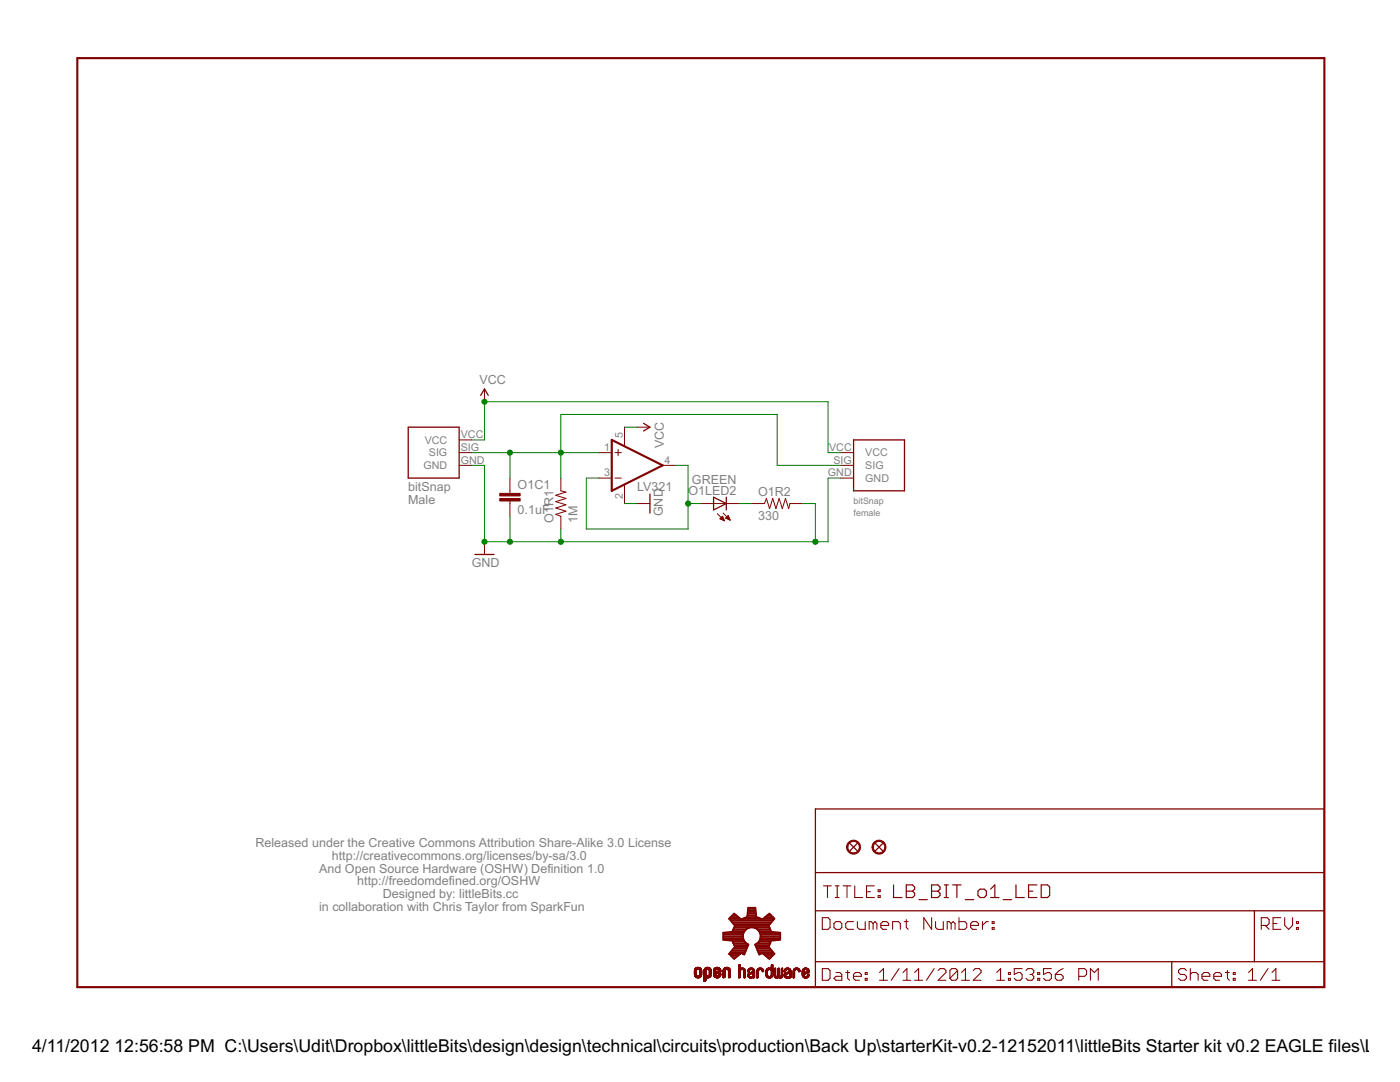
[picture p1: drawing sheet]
<svg xmlns="http://www.w3.org/2000/svg" width="279mm" height="216mm" viewBox="0 0 279 216" stroke-linecap="round" stroke-linejoin="round" font-family="sans-serif">
<g fill="none" stroke="#800000" stroke-width=".2">
<path d="M96.7 77.6v2.6M91.6 87.8h2.5M91.6 90.3h2.5M91.6 92.9h2.5M101.8 95.4v3M101.8 100v3M111.9 95.4v2.5l1 .3-2 .6 2 .7-2 .6 2 .6-2 .7 2 .6-2 .6 1 .4v2.6M119.5 90.3h2.6M119.5 95.4h2.6M122.7 90.3h1.3M122.7 95.4h1.3M123.4 89.7v1.3"/>
<path d="M124.6 85.2v3.8M124.6 96.8v3.7M127.2 85.2h2.5M132.2 92.9h2.6M167.8 90.3h2.5M167.8 92.9h2.5M167.8 95.4h2.5M96.7 108.1v2.5M127.2 100.5h2.5M139.9 100.5h7.6M143.2 102.5l1.4 1.4M143.7 103.5l.5-.5 .4 .9z"/>
<path d="M143.7 103.5h.7M143.8 103.4h.5M143.9 103.6h.5M144 103.3h.3M144.1 103.1h.2M144.2 103.7h.3M144.3 102.4l1.4 1.4M144.5 103.9h.1M144.8 103.4l.9 .4M144.8 103.4h.7M145 103.3h.5M145.1 103.5h.5"/>
<path d="M145.1 103.1h.3M145.2 103h.2M145.3 103.6h.3M145.3 102.9l-.5 .5M145.3 102.9l.4 .9M145.3 102.9h.1M145.6 103.7h.1M150 100.5h2.6l.4-1 .6 2 .6-2 .7 2 .6-2 .6 2 .7-2 .6 2 .2-1h2.6M138.6 194.5h.4M138.6 194.4h.4M138.6 194.3h.4M138.6 194.2h.4"/>
<path d="M138.6 194.1h.4M138.6 194h.4M138.6 193.9h.4M138.6 193.8h.4M138.6 193.7h.4M138.6 194.6h.5M138.6 194.6h.4M138.6 193.6h.4M138.6 193.5h.4M138.6 194.7h1.4M138.6 194.7h.5M138.6 193.4h1.4"/>
<path d="M138.7 194.8h1.2M138.7 194.8h1.3M138.7 193.3l1.3 .1M138.7 194.9h1.2M138.7 193.3h1.2M138.8 194.9h1M138.8 193.2h1M138.8 195h1M138.9 195h.8M138.9 193.1h.8M139 195.1h.7M139 193.6h-.4"/>
<path d="M139.1 195.1h.4M139.1 193h.4M139.1 193.5h-.5M139.2 193.4h-.6M139.4 193.4h.6M139.5 193.5h.5M139.5 194.6h.5M139.6 194.6h.4M139.6 193.5h.4M139.6 193.6h.4M139.6 194.5h.4M139.6 194.4h.4"/>
<path d="M139.6 194.3h.4M139.6 194.2h.4M139.6 194.1h.4M139.6 194h.4M139.6 193.9h.4M139.6 193.8h.4M139.6 193.7h.4M140 194.7h-.5M140 194.5h-.4M140.5 195.8h.2M140.5 195.7h.4M140.5 195.6h.4"/>
<path d="M140.5 195.5h.4M140.5 195.4h.4M140.5 195.3h.4M140.5 195.2h.4M140.5 194.8h1.3M140.5 194.7l1.4 .1M140.5 194.7h.6M140.5 194.6h.5M140.5 194.6h.4M140.5 194.5h.4M140.5 194.4h.4M140.5 194.3h.4"/>
<path d="M140.5 194.2h.4M140.5 194.1h.4M140.5 194h.4M140.5 193.9h.4M140.5 193.8h.4M140.5 193.7h.4M140.5 193.6h.4M140.6 193.4h1.3M140.6 193.4h1.2M140.6 193.3h1.2M140.7 193.3h1.1M140.7 193.2h1"/>
<path d="M140.8 193.1h.8M140.9 195.7h-.4M140.9 195.1h-.4M140.9 193.6h-.4M141 193.5h-.5M141 195.1h.4M141 193h.4M141.1 193.5h-.6M141.1 193.4h-.6M141.3 193.4h.6M141.4 194.7h.5M141.4 193.5h.5"/>
<path d="M141.5 194.6h.4M141.5 193.5h.4M141.5 193.6h.4M141.5 194.5h.4M141.6 195.1h-1.1M141.6 194.5h.3M141.6 194.4h.3M141.6 194.3h.3M141.6 194.2h.3M141.6 194.1h.3M141.6 194h.3M141.6 193.9h.3"/>
<path d="M141.6 193.8h.3M141.6 193.7h.3M141.6 195l-1.1 .1M141.7 195h-1.2M141.8 194.9h-1.3M141.9 194.8h-1.4M141.9 194.6h-.4M142.4 194.6h.5M142.4 194.5h.4M142.4 193.9h.4M142.4 193.8h.4M142.4 193.7h.4"/>
<path d="M142.4 193.6h.4M142.4 194.7h.6M142.5 194.7h1.3M142.5 193.4h1.3M142.5 194.8h1.2M142.5 194.9h1.2M142.5 193.3h1.2M142.6 193.3h1.1M142.6 194.9h1.1M142.6 195h1M142.6 193.2h1M142.7 195h.9"/>
<path d="M142.7 193.1h.9M142.7 193.1h.8M142.8 195.1h.7M142.8 193.7h-.4M142.9 194.4h-.5M142.9 193.5h-.5M142.9 195.1h.4M142.9 193h.4M143 193.5h-.6M143 193.9h.8M143 193.4h-.5M143.1 194.3l-.7 .1"/>
<path d="M143.1 193.8h.7M143.1 194.3h-.7M143.2 193.8h.6M143.2 193.4h.6M143.3 194.2h-.9M143.3 194.7h.5M143.3 193.5h.5M143.4 194.6h.4M143.4 193.7h.4M143.4 193.5h.4M143.4 194.2h-1M143.4 193.6h.4"/>
<path d="M143.4 194.5h.4M143.5 194.4h.3M143.5 194.1h-1.1M143.6 194.1h-1.2M143.6 194.3h.2M143.7 194.2h.1M143.7 194l-1.3 .1M143.8 194h-1.4M143.8 193.9l-.9 .1M144.3 194.9h.4M144.3 194.8h.4M144.3 194.7h.4"/>
<path d="M144.3 194.6h.4M144.3 194.5h.4M144.3 194.4h.4M144.3 194.3h.4M144.3 194.2h.4M144.3 194.1h.4M144.3 194h.4M144.3 193.9h.4M144.3 193.8h.4M144.3 193.7h.4M144.3 195.1h.2M144.4 195.1h.1"/>
<path d="M144.4 193.4h1.3M144.4 193.3l1.3 .1M144.4 193.3h1.2M144.5 193.3h1.1M144.5 193.2h1M144.6 193.1h.9M144.7 193.1h.7M144.7 195l-.4 .1M144.7 195h-.4M144.7 193.6h-.4M144.8 193.6h-.5M144.8 193.5h-.5"/>
<path d="M144.8 193h.4M144.9 193.5h-.5M144.9 193.4h-.5M145.2 193.4h.5M145.2 193.5h.5M145.3 193.5h.5M145.3 193.6h.5M145.4 195h.4M145.4 194.9h.4M145.4 194.8h.4M145.4 194.7h.4M145.4 194.6h.4"/>
<path d="M145.4 194.5h.4M145.4 194.4h.4M145.4 194.3h.4M145.4 194.2h.4M145.4 194.1h.4M145.4 194h.4M145.4 193.9h.4M145.4 193.8h.4M145.4 193.7h.4M145.4 193.6h.4M145.4 195.1h.1M145.6 195.1h-.2"/>
<path d="M145.8 195l-.4 .1M147.4 194.9h.3M147.4 194.8h.3M147.4 194.7h.3M147.4 194.6h.3M147.4 194.5h.3M147.4 194.4h.3M147.4 194.3h.3M147.4 194.2h.3M147.4 194.1h.3M147.4 194h.3M147.4 193.9h.3"/>
<path d="M147.4 193.8h.3M147.4 193.7h.3M147.4 193.6h.4M147.4 193.4h1.2M147.4 193.3l1.2 .1M147.4 193.3h1.1M147.4 193.2l1.1 .1M147.4 193.2h.3M147.4 193.1h.3M147.4 193h.3M147.4 192.9h.3M147.4 192.8h.3"/>
<path d="M147.4 192.7h.3M147.4 192.6h.3M147.5 192.6h.2M147.5 192.5h.2M147.6 195.1h-.2M147.7 195.1h-.3M147.7 195l-.3 .1M147.7 195h-.3M147.8 193.6l-.4 .1M147.8 193.2h.6M147.9 193.5h-.5M148 193.5h-.6"/>
<path d="M148.1 193.1h.1M148.2 193.5h.5M148.4 193.5h.3M148.4 193.6h.3M148.4 193.6h.4M148.5 193.7h.3M148.5 195h.3M148.5 194.9h.3M148.5 194.8h.3M148.5 194.7h.3M148.5 194.6h.3M148.5 194.5h.3"/>
<path d="M148.5 194.4h.3M148.5 194.3h.3M148.5 194.2h.3M148.5 194.1h.3M148.5 194h.3M148.5 193.9h.3M148.5 193.8h.3M148.5 195.2h.1M148.7 195.1h-.2M148.7 193.4h-1.3M148.8 195h-.3M149.2 194.8h.4"/>
<path d="M149.2 194.7l.4 .1M149.2 194.7h.3M149.2 194.6h.3M149.2 194.5h.4M149.2 193.9h.2M149.2 193.8h.3M149.2 193.7h.3M149.3 194.9h.8M149.3 194.8h.3M149.3 193.6h.3M149.4 195h.7M149.4 193.4h1.1"/>
<path d="M149.4 193.4h1M149.5 195.1h.6M149.5 193.9h-.3M149.5 193.3h.8M149.5 193.8h-.3M149.5 194.6h-.3M149.6 195.1h.5M149.6 193.7h-.3M149.6 193.6l-.3 .1M149.6 194.5h-.4M149.6 194.1h1M149.6 193.2h.6"/>
<path d="M149.6 195.2h.5M149.7 194.1h.9M149.7 193.5h-.4M149.7 194.4h-.4M149.8 194.4h-.5M149.8 194.1h.8M149.8 195.2h.1M149.8 193.5h-.5M149.9 193.1h.1M149.9 194h.7M150 194.3l-.7 .1M150 193.5h.5"/>
<path d="M150 194.3h-.6M150.1 194h.5M150.2 193.9h.4M150.2 193.5h.3M150.2 194.2h-.8M150.2 193.6h.4M150.2 193.6l.4 .1M150.3 193.8h.3M150.3 194.2h.3M150.3 193.7h.3M150.3 195.1h.2M150.3 195h.3"/>
<path d="M150.3 194.9h.3M150.3 194.8h.3M150.3 194.7h.3M150.3 194.6h.3M150.3 194.5h.3M150.3 194.4h.3M150.3 194.3h.3M150.6 195.1h-.3M150.6 194.2h-1.1M151 195h.3M151 194.9h.3M151 194.8h.3"/>
<path d="M151 194.7h.3M151 194.6h.3M151 194.5h.3M151 194.4h.3M151 194.3h.3M151 194.2h.3M151 194.1h.3M151 194h.3M151 193.9h.3M151 193.8h.3M151 193.7h.4M151.1 195.2h.1"/>
<path d="M151.2 193.4h1.1M151.2 195.1h-.2M151.2 193.4h1M151.3 195.1h-.3M151.3 193.3h.9M151.3 195l-.3 .1M151.3 193.3h.8M151.4 193.8h-.4M151.4 193.6l-.3 .1M151.4 193.6h-.3M151.4 193.2h.6M151.5 193.5h-.4"/>
<path d="M151.6 193.5h-.5M151.7 193.1h.1M151.8 193.5h.5M152 193.5h.4M152 193.6h.4M152.1 193.6h.3M152.1 193.7h.3M152.1 193.8h.3M152.3 193.4h-1.1M152.4 193.9h-.3M152.4 193.8h-.3M152.8 194.5h.3"/>
<path d="M152.8 194.4h.3M152.8 194.3h.3M152.8 194.2h.3M152.8 194.1h.3M152.8 194h.3M152.8 193.9h.3M152.8 193.8h.3M152.9 194.6h.3M152.9 194.5h.2M152.9 193.8h.2M152.9 194.7l.4 .1M152.9 194.7h.3"/>
<path d="M152.9 193.6h.3M152.9 194.8h.5M152.9 194.8h.4M153 194.9h1.1M153 193.4h1.2M153.1 195h.9M153.1 193.3h1.1M153.2 195.1h.7M153.2 193.7h-.3M153.2 193.3h1M153.2 193.6h-.3M153.2 195.1h.6"/>
<path d="M153.3 193.2h.5M153.3 193.5h-.4M153.3 195.2h.5M153.4 193.5h-.5M153.5 195.2h.1M153.5 193.1h.1M153.6 193.5h.6M153.8 194.8h.4M153.8 193.5h.4M153.8 193.6h.4M153.9 193.6h.3M153.9 194.7h.3"/>
<path d="M153.9 194.6h.3M153.9 193.7h.3M153.9 193.2h.3M153.9 194.5h.3M153.9 194.4h.3M153.9 194.3h.3M153.9 194.2h.3M153.9 194.1h.3M153.9 194h.3M153.9 193.9h.3M153.9 193.8h.3M153.9 193.1h.3"/>
<path d="M153.9 193h.3M153.9 192.9h.3M153.9 192.8h.3M153.9 192.7h.3M153.9 192.6h.3M154 192.6h.2M154 192.5h.2M154.2 194.8h-.5M154.2 194.7l-.4 .1M154.2 193.4h-1.2M154.5 194.8h.4M154.5 194.7h.3"/>
<path d="M154.5 194.6h.3M154.5 194.5h.3M154.5 194.4h.3M154.5 194.3h.3M154.5 194.2h.3M154.5 194.1h.3M154.5 194h.3M154.5 193.9h.3M154.5 193.8h.3M154.5 193.7h.3M154.5 193.6h.3M154.5 193.5h.3"/>
<path d="M154.5 193.4h.3M154.5 193.3h.3M154.5 194.9h1.7M154.6 194.9h1.5M154.6 195h1.5M154.7 193.2h.1M154.7 195.1h1.3M154.7 195.1h.6M154.8 195.2h.4M155 195.2h.1M155.1 194.8h.5M155.2 194.8h.4"/>
<path d="M155.2 194.8h.3M155.2 194.7h.3M155.2 194.6h.3M155.2 194.5h.3M155.2 194.4h.3M155.2 194.3h.3M155.2 194.2h.3M155.2 194.1h.3M155.2 194h.3M155.2 193.9h.3M155.2 193.8h.3M155.2 193.7h.3"/>
<path d="M155.2 193.6h.3M155.2 193.5h.3M155.2 193.4h.3M155.2 193.3h.3M155.3 193.3h.2M155.4 193.2h.1M155.4 195.1h.6M155.5 195.2h.4M155.8 194.8h.4M155.9 194.8h.3M155.9 194.7h.3M155.9 194.6h.3"/>
<path d="M155.9 194.5h.3M155.9 194.4h.3M155.9 194.3h.3M155.9 194.2h.3M155.9 194.1h.3M155.9 194h.3M155.9 193.9h.3M155.9 193.8h.3M155.9 193.7h.3M155.9 193.6h.3M155.9 193.5h.3M155.9 193.4h.3"/>
<path d="M155.9 193.3h.3M156 193.3h.2M156.1 193.2h.1M156.5 194.8h.4M156.5 194.7l.3 .1M156.5 194.7h.3M156.5 194.6h.3M156.5 194.5h.3M156.5 193.9h.1M156.5 193.7h.3M156.5 194.9h.8M156.6 194.9h.8"/>
<path d="M156.6 195h.8M156.6 194.3h.7M156.6 193.4h1.1M156.7 195h.7M156.7 193.4h1M156.7 195.1h.7M156.7 193.9h-.2M156.7 193.3h.9M156.8 193.8h-.3M156.8 195.1h.6M156.8 193.3h.7M156.8 193.6l-.3 .1"/>
<path d="M156.9 194.1h.9M156.9 194.5h-.4M156.9 193.6h-.4M156.9 193.2h.6M156.9 195.2h.4M156.9 193.5h-.4M157 194.4h-.5M157.1 194.4h-.6M157.1 194.1h.7M157.1 193.5h-.5M157.1 193.1h.1M157.2 194h.6"/>
<path d="M157.2 194.3l-.7 .1M157.2 193.5h.6M157.3 194h.5M157.4 193.5h.4M157.4 193.9h.4M157.4 194.2h-.7M157.5 193.6h.3M157.5 193.8h.3M157.5 193.7h.3M157.6 195.1h.1M157.6 195h.2M157.6 194.9h.2"/>
<path d="M157.6 194.8h.2M157.6 194.7h.2M157.6 194.6h.2M157.6 194.5h.2M157.6 194.4h.2M157.6 194.3h.2M157.6 194.2h.2M157.6 193.8h.2M157.6 193.7h.2M157.6 195.2h.1M157.8 195.1h-.2M157.8 195h-.2"/>
<path d="M157.8 194.2h-1.1M158.3 195h.3M158.3 194.9h.3M158.3 194.8h.3M158.3 194.7h.3M158.3 194.6h.3M158.3 194.5h.3M158.3 194.4h.3M158.3 194.3h.3M158.3 194.2h.3M158.3 194.1h.3M158.3 194h.3"/>
<path d="M158.3 193.9h.3M158.3 193.8h.3M158.3 193.7h.3M158.3 193.6h.4M158.3 195.2h.1M158.5 195.1h-.2M158.5 193.4h1M158.5 193.3h.9M158.6 195.1h-.3M158.6 195l-.3 .1M158.6 193.7h-.3M158.6 193.3h.8"/>
<path d="M158.7 193.2h.6M158.7 193.6h-.4M158.7 193.5h-.4M158.9 193.5h-.5M158.9 193.1h.1M159.1 193.5h.5M159.2 193.5h.4M159.3 193.6h.3M159.3 193.6h.4M159.3 193.7h.4M159.4 193.8h.3M159.6 193.4h-1.2"/>
<path d="M159.6 193.9h-.2M159.7 193.8h-.3M160.1 194.6h.3M160.1 194.5h.3M160.1 194.1h1.1M160.1 194.1h.3M160.1 194h.3M160.1 193.9h.3M160.1 193.8h.3M160.1 193.7h.3M160.1 194.7h.4M160.1 193.6h.4"/>
<path d="M160.2 194.8h.4M160.2 194.9h1.2M160.2 193.4h1.2M160.3 194.9h1M160.3 193.4h1M160.3 195h1M160.3 195h.9M160.4 193.3h.8M160.4 195.1h.8M160.4 194.5h-.3M160.5 195.1h.6M160.5 193.6h-.4"/>
<path d="M160.5 193.2h.6M160.5 194.4h-.4M160.5 193.5h-.3M160.6 195.2h.4M160.7 194.4h-.6M160.7 193.5h-.5M160.7 193.1h.1M160.8 195.2h.1M160.8 194h.7M160.8 194.3l-.7 .1M160.9 194.3h-.8M160.9 193.5h.5"/>
<path d="M161 193.9h.5M161 194.8h.4M161 194.2h-.9M161 193.5h.4M161.1 194.8h.3M161.1 193.8h.4M161.1 193.6h.3M161.1 194.2h-1M161.1 193.6h.4M161.1 194.6h.4M161.1 193.7h.4M161.2 193.8h.3"/>
<path d="M161.2 193.7h.3M161.2 194.6h.3M161.2 194.5h.3M161.2 194.4h.3M161.3 194.1h-.8M161.4 194.4h.1M161.4 194l-.8 .1M161.5 194.7h-.4M161.5 193.9l-.6 .1"/>
</g>
<g fill="none" stroke="#800000" stroke-width=".25">
<path d="M95.9 78.9l.8-1.3 .8 1.3M81.5 85.2h10.1v10.2h-10.1zM128.4 84.5l1.3 .7-1.3 .8M129.7 98.6v3.8M142.4 99.2l2.5 1.3-2.5 1.2zM144.9 99.2v2.5M170.3 87.8h10.2v10.1h-10.2zM94.8 110.6h3.8M162.7 161.4h101.6v35.6h-101.6zM162.7 174.1h101.6M169.6 168.3l1.5 1.5M171.1 168.3l-1.5 1.5"/>
<path d="M174.7 168.3l1.5 1.5M176.2 168.3l-1.5 1.5M162.7 181.7h101.6M162.7 191.9h101.6M233.8 191.9v5.1M250.3 181.7v10.2"/>
</g>
<path d="M15.4 11.6h248.9v185.4h-248.9zM122.1 87.8l10.1 5.1-10.1 5z" fill="none" stroke="#800000" stroke-width=".42"/>
<g fill="none" stroke="#800000" stroke-width=".21">
<path d="M164.4 176.8h1.5M165.1 176.8v2.3M166.7 176.8h.8M166.7 179.1h.8M167.1 176.8v2.3M168.3 176.8h1.5M169 176.8v2.3M170.6 176.8v2.3h1.5M172.9 177.9h.8M174.5 176.8h-1.6v2.3h1.6M175.3 178.7h.4v.4h-.4zM175.3 177.5h.4v.4h-.4z"/>
<path d="M164.1 183.1h1.2l.4 .4v1.6l-.4 .3h-1.2zM164.1 193.3h1.2l.4 .4v1.5l-.4 .4h-1.2zM166.4 184.3l.4-.4h.8l.4 .4v.8l-.4 .3h-.8l-.4-.3zM166.8 194.1h.8l.4 .3v1.2h-1.2l-.4-.4 .4-.4h1.2M168.8 194.1h.8M169.2 193.7v1.5l.4 .4M170.3 194.8h1.6v-.4l-.4-.3h-.8l-.4 .3v.8l.4 .4h.8M170.3 183.9h-1.1l-.4 .4v.8l.4 .3h1.1M171.1 183.9v1.2l.4 .3h1.2v-1.5M172.7 195.2h.4v.4h-.4zM172.7 194.1h.4v.3h-.4zM174.2 184.3l-.4-.4h-.3v1.5"/>
<path d="M174.2 184.3v1.1M174.2 184.3l.4-.4 .4 .4v1.1M175.5 195.6h1.6M175.5 194.1l.8-.8v2.3M175.8 184.7h1.6v-.4l-.4-.4h-.8l-.4 .4v.8l.4 .3h.8M178.1 185.4v-1.5h1.2l.4 .4v1.1M179.4 193.3l-1.5 2.3M180.2 195.6h1.6M180.2 194.1l.8-.8v2.3M180.5 183.9h.8M180.9 183.5v1.6l.4 .3M182.5 195.6h1.6"/>
<path d="M182.5 194.1l.8-.8v2.3M185.9 183.1v2.3l-1.5-2.3v2.3M186.4 193.3l-1.5 2.3M186.7 183.9v1.2l.4 .3h1.2v-1.5M187.2 193.7l.4-.4h.8l.4 .4v.4l-1.6 1.5h1.6M189.8 184.3l-.4-.4h-.4v1.5M189.8 184.3v1.1M189.8 184.3l.4-.4 .4 .4v1.1M191.1 193.7v1.5l-.4 .4h-.8l-.3-.4M191.1 193.7l-.4-.4h-.8l-.3 .4v1.5M191.1 193.7l-1.5 1.5M191.4 183.1v2.3h1.2l.3-.3v-.8l-.3-.4h-1.2"/>
<path d="M191.9 195.6h1.6M191.9 194.1l.8-.8v2.3M193.7 184.7h1.6v-.4l-.4-.4h-.8l-.4 .4v.8l.4 .3h.8M194.2 193.7l.4-.4h.8l.4 .4v.4l-1.6 1.5h1.6M196.1 183.9v1.5M197.2 183.9h-.4l-.7 .8M198 185.1h.4v.3h-.4zM198 183.9h.4v.4h-.4zM198.9 195.6h1.6M198.9 194.1l.8-.8v2.3M201.3 195.2h.3v.4h-.3zM201.3 194.1h.3v.3h-.3z"/>
<path d="M204 193.3h-1.6v1.1l.8-.3h.4l.4 .3v.8l-.4 .4h-.8l-.4-.4M204.8 193.7l.3-.4h.8l.4 .4v.4l-.4 .3M205.5 194.4h.4M205.9 194.4l.4 .4v.4l-.4 .4h-.8l-.3-.4M207.1 195.2h.4v.4h-.4zM207.1 194.1h.4v.3h-.4zM209.8 193.3h-1.5v1.1l.7-.3h.4l.4 .3v.8l-.4 .4h-.7l-.4-.4M210.6 194.4h1.2l.4 .4v.4l-.4 .4h-.8l-.4-.4zM212.2 193.3l-.8 .4-.8 .7M215.3 194.8h1.2l.4-.4v-.7l-.4-.4h-1.2v2.3M217.6 195.6v-2.3l.8 .8 .8-.8v2.3M236.8 193.7l-.4-.4h-.8l-.4 .4v.4l.4 .3h.8l.4 .4v.4l-.4 .4h-.8l-.4-.4"/>
<path d="M237.6 194.4l.3-.3h.8l.4 .3v1.2M237.6 193.3v2.3M239.9 194.8h1.5v-.4l-.3-.3h-.8l-.4 .3v.8l.4 .4h.8M242.2 194.8h1.6v-.4l-.4-.3h-.8l-.4 .3v.8l.4 .4h.8M244.6 194.1h.7M245 193.7v1.5l.3 .4M246.1 195.2h.4v.4h-.4zM246.1 194.1h.4v.3h-.4zM249.2 195.6h1.5M249.2 194.1l.8-.8v2.3M251.7 184.7h1.2l.4-.4v-.8l-.4-.4h-1.2v2.3M252.5 184.7l.8 .7"/>
<path d="M253.1 193.3l-1.6 2.3M253.9 195.6h1.5M253.9 194.1l.7-.8v2.3M254.1 184.3h.7M255.6 183.1h-1.5v2.3h1.5M256.4 183.1v1.6l.8 .7 .8-.7v-1.6M258.7 185.1h.4v.3h-.4zM258.7 183.9h.4v.4h-.4z"/>
</g>
<g fill="none" stroke="#800000" stroke-width=".23">
<path d="M178.3 176.6v2.5h1.7M180.9 176.6h1.2l.4 .4v.4l-.4 .4 .4 .4v.5l-.4 .4h-1.2zM180.9 177.8h1.2M183.4 179.5h1.7M185.9 176.6h1.3l.4 .4v.4l-.4 .4 .4 .4v.5l-.4 .4h-1.3zM185.9 177.8h1.3M188.4 179.1h.9M188.4 176.6h.9M188.8 176.6v2.5M190.1 176.6h1.7M191 176.6v2.5M192.6 179.5h1.7"/>
<path d="M195.2 177.8l.4-.4h.8l.4 .4v.9l-.4 .4h-.8l-.4-.4zM197.7 179.1h1.7M197.7 177.4l.8-.8v2.5M200.2 179.5h1.7M202.8 176.6v2.5h1.6M205.3 177.8h.8M206.9 176.6h-1.6v2.5h1.6M207.8 176.6h1.3l.4 .4v1.7l-.4 .4h-1.3z"/>
</g>
<g fill="#800000" stroke="#800000" stroke-width=".2">
<path d="M99.7 99.5h4.1v.5h-4.1z"/>
<path d="M99.7 98.4h4.1v.6h-4.1z"/>
</g>
<g fill="#800000" stroke="#800000" stroke-width=".2">
<path d="M169.3 168.1a1.4 1.4 0 0 1 2.2 .2 1.4 1.4 0 0 1-.8 2.1 1.4 1.4 0 0 1-1.7-1.4h.2a1.15 1.15 0 0 1 1.6-1 1.15 1.15 0 0 1 .3 1.9 1.15 1.15 0 0 1-1.9-.6v-.3h-.2z" fill-rule="evenodd"/>
<path d="M174.4 168.1a1.4 1.4 0 0 1 2.2 .2 1.4 1.4 0 0 1-.8 2.1 1.4 1.4 0 0 1-1.8-1.4h.3a1.15 1.15 0 0 1 1.6-1 1.15 1.15 0 0 1 .3 1.9 1.15 1.15 0 0 1-1.9-.6v-.3h-.3z" fill-rule="evenodd"/>
</g>
<g fill="none" stroke="#800000" stroke-width=".38">
<path d="M144.4 187.2h3.9M144.4 186.9h3.9M144.4 186.5h3.9M144.4 186.2h4M144.7 187.6h3.7M145.5 190.4h2.2M145.6 183.4h2.2M145.8 190h2.9M145.8 183h1.6M145.9 183.7h8.3M145.9 190.7h1.4M146.1 189.7h2.8"/>
<path d="M146.2 184.1h7.7M146.2 182.7h.7M146.2 191.1h.7M146.2 185.8h2.4M146.3 187.9h2.3M146.3 185.5h2.6M146.4 189.3h2.6M146.4 188.3h2.6M146.4 184.4h7.2M146.5 185.1l-.3 .8-1.8 .2v1.4l1.8 .2 .5 1.2-1.2 1.4M146.5 185.1h3M146.5 188.6h2.8"/>
<path d="M146.7 189h2.5M146.7 184.8h6.7M146.7 184.7l-1.2-1.4 1-1 1.5 1.2 1.1-.5 .2-1.9h1.4l.2 1.9 1.2 .5 1.4-1.2 1 1-1.1 1.4M146.7 184.7l-.2 .4M148.2 183.4h3.7M148.3 186.5a1.76 1.76 0 0 0 1.1 2l-.9 2-.5-.4-1.5 1.2-1-1M148.3 186.5a1.78 1.78 0 0 1 1.9-1.5 1.78 1.78 0 0 1 1.6 1.8M148.3 190.4h.3M149.1 183h1.9M149.2 182.7h1.7M149.2 182.3h1.7M149.2 182h1.6"/>
<path d="M149.3 181.6h1.5M149.3 181.3h1.4M150.5 185.1h3.1M150.8 188.6h2.7M150.9 189h2.5M151.1 189.3h2.6M151.1 188.3h2.6M151.2 185.5h2.5M151.2 189.7h2.8M151.3 190h3M151.4 187.9h2.4M151.5 190.4h.3"/>
<path d="M151.5 185.8h2.3M151.7 187.6h3.7M151.7 186.2h4M151.8 187.2h3.9M151.8 186.5h3.9M151.8 186.8l-.2 .9-.9 .8 .8 2 .6-.4 1.4 1.2 1-1M151.8 186.9h3.9M152.3 183.4h2.2M152.4 190.4h2.1M152.7 183h1.5M152.8 190.7h1.4M153.1 182.7h.8"/>
<path d="M153.2 191.1h.6M153.4 184.7l.2 .4M153.6 185.1l.3 .8 1.8 .2v1.4l-1.8 .2-.5 1.2 1.1 1.4"/>
</g>
<g fill="none" stroke="#008000" stroke-width=".2">
<path d="M94.1 92.9h2.6v15.2h68.6v-12.7h2.5M94.1 87.8h2.6v-7.6h68.6v10.1h2.5M94.1 90.3h25.4M101.8 90.3v5.1M124.6 85.2h2.6M134.8 92.9h2.5v12.7h-20.3v-10.2h2.5M167.8 92.9h-12.7v-10.2h-43.2v12.7M101.8 103v5.1M111.9 105.6v2.5M124.6 100.5h2.6M137.3 100.5h2.6M147.5 100.5h2.5"/>
<path d="M160.2 100.5h2.5v7.6"/>
</g>
<g fill="#008000" stroke="#008000" stroke-width=".2">
<circle cx="137.3" cy="100.5" r=".51"/>
<circle cx="96.7" cy="80.2" r=".51"/>
<circle cx="111.9" cy="90.3" r=".51"/>
<circle cx="101.8" cy="90.3" r=".51"/>
<circle cx="162.7" cy="108.1" r=".51"/>
<circle cx="111.9" cy="108.1" r=".51"/>
<circle cx="101.8" cy="108.1" r=".51"/>
<circle cx="96.7" cy="108.1" r=".51"/>
</g>
<g font-size="4">
<text x="6.4" y="209.9">4/11/2012</text>
<text x="22.8" y="209.9">12:56:58 PM C:\Users\Udit\Dropbox\littleBits\design\design\technical\circuits\production\Back Up\starterKit-v0.2-12152011\littleBits Starter kit v0.2 EAGLE files\LB_B</text>
</g>
<g font-size="2.8" fill="#808080">
<text x="95.7" y="76.6">VCC</text>
<text x="132.5" y="89.5" transform="rotate(-90 132.5 89.5)">VCC</text>
<text x="81.5" y="97.9">bitSnap</text>
<text x="81.5" y="100.5">Male</text>
<text x="103.3" y="97.6">O1C1</text>
<text x="127.2" y="97.9">LV321</text>
<text x="137.4" y="98.7">O1LED2</text>
<text x="138.1" y="96.5">GREEN</text>
<text x="151.3" y="99">O1R2</text>
<text x="103.3" y="102.6">0.1uF</text>
<text x="110.4" y="104.3" transform="rotate(-90 110.4 104.3)">O1R1</text>
<text x="115.2" y="104.3" transform="rotate(-90 115.2 104.3)">1M</text>
<text x="132.3" y="103" transform="rotate(-90 132.3 103)">GND</text>
<text x="151.3" y="103.8">330</text>
<text x="94.2" y="113.2">GND</text>
<text x="51" y="169">Released under the Creative Commons Attribution Share-Alike 3.0 License</text>
<text x="66.2" y="171.6">http://creativecommons.org/licenses/by-sa/3.0</text>
<text x="63.7" y="174.1">And Open Source Hardware (OSHW) Definition 1.0</text>
<text x="71.3" y="176.7">http://freedomdefined.org/OSHW</text>
<text x="76.4" y="179.2">Designed by: littleBits.cc</text>
<text x="63.7" y="181.7">in collaboration with Chris Taylor from SparkFun</text>
</g>
<g font-size="2.4" fill="#808080">
<text x="84.8" y="88.5">VCC</text>
<text x="92" y="87.4">VCC</text>
<text x="92" y="90">SIG</text>
<text x="120.6" y="90">1</text>
<text x="124.3" y="87.4" transform="rotate(-90 124.3 87.4)">5</text>
<text x="165.5" y="90">VCC</text>
<text x="84.5" y="93.6">GND</text>
<text x="85.6" y="91.1">SIG</text>
<text x="92" y="92.5">GND</text>
<text x="120.6" y="95">3</text>
<text x="132.6" y="92.5">4</text>
<text x="165.2" y="95">GND</text>
<text x="166.3" y="92.5">SIG</text>
<text x="172.7" y="91.1">VCC</text>
<text x="172.7" y="93.6">SIG</text>
<text x="124.3" y="99.5" transform="rotate(-90 124.3 99.5)">2</text>
<text x="172.7" y="96.2">GND</text>
</g>
<g font-size="2" fill="#808080">
<text x="170.3" y="100.5">bitSnap</text>
<text x="170.3" y="103">female</text>
</g>
</svg>
